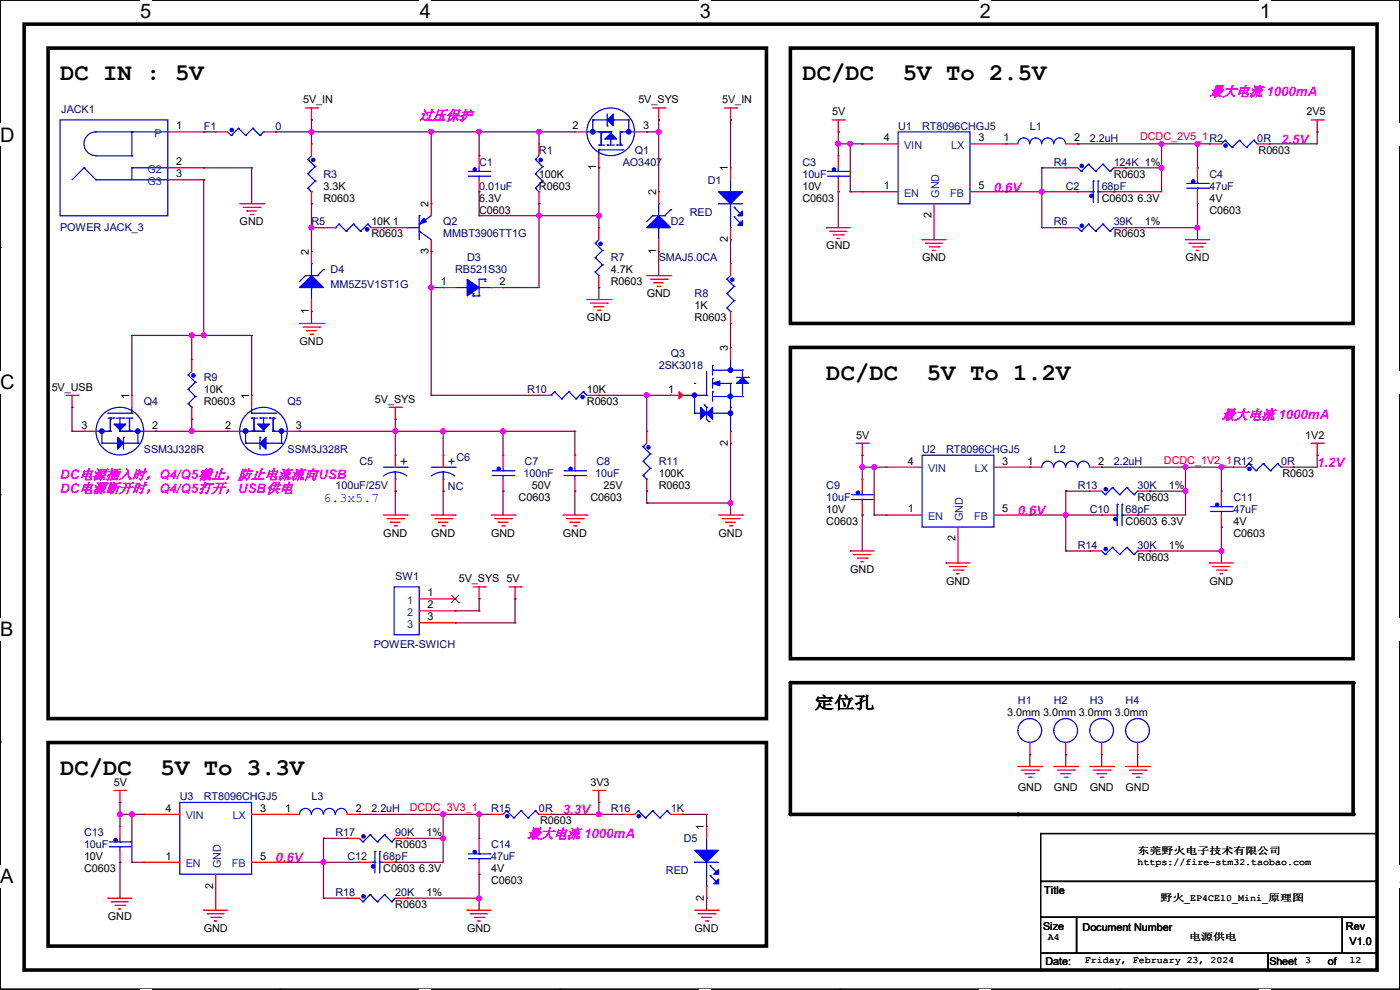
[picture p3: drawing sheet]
<svg xmlns="http://www.w3.org/2000/svg" width="297mm" height="210mm" viewBox="0 0 297 210" stroke-linecap="round" stroke-linejoin="round" font-family="sans-serif">
<path d="M0 0h297v209.8h-297z" fill="none" stroke="#000" stroke-width=".25"/>
<g fill="#fff">
<path d="M29.7 0h2.4v4.8h-2.4z"/>
<path d="M29.7 209.8h2.4v.2h-2.4z"/>
</g>
<path d="M59.4 0h.1M59.4 209.8h.1" fill="none" stroke="#000" stroke-width=".25"/>
<g fill="#fff">
<path d="M89.1 0h2.3v4.8h-2.3z"/>
<path d="M89.1 209.8h2.3v.2h-2.3z"/>
</g>
<path d="M118.8 0h.1M118.8 209.8h.1" fill="none" stroke="#000" stroke-width=".25"/>
<g fill="#fff">
<path d="M148.5 0h2.3v4.8h-2.3z"/>
<path d="M148.5 209.8h2.3v.2h-2.3z"/>
</g>
<path d="M178.2 0h.1M178.2 209.8h.1" fill="none" stroke="#000" stroke-width=".25"/>
<g fill="#fff">
<path d="M207.9 0h2.3v4.8h-2.3z"/>
<path d="M207.9 209.8h2.3v.2h-2.3z"/>
</g>
<path d="M237.6 0h.1M237.6 209.8h.1" fill="none" stroke="#000" stroke-width=".25"/>
<g fill="#fff">
<path d="M267.3 0h2.3v4.8h-2.3z"/>
<path d="M267.3 209.8h2.3v.2h-2.3z"/>
<path d="M0 26.2h3.1v4.8h-3.1z"/>
<path d="M297 26.2v4.8z"/>
<path d="M0 78.7h3.1v4.7h-3.1z"/>
<path d="M297 78.7v4.7z"/>
</g>
<path d="M0 52.5h.1M297 52.5h.1" fill="none" stroke="#000" stroke-width=".25"/>
<g fill="#fff">
<path d="M0 131.1h2.9v4.8h-2.9z"/>
<path d="M297 131.1v4.8z"/>
</g>
<path d="M0 104.9h.1M297 104.9h.1" fill="none" stroke="#000" stroke-width=".25"/>
<g fill="#fff">
<path d="M0 183.6h2.9v4.7h-2.9z"/>
<path d="M296.9 183.6h.1v4.7h-.1z"/>
</g>
<path d="M0 157.4h.1M297 157.4h.1M220.8 176.8h71.3v10.2h-71.3zM220.8 187h71.3v7.6h-71.3zM220.8 194.6h7.6v7.6h-7.6zM228.4 194.6h56.4v7.6h-56.4zM284.8 194.6h7.3v7.6h-7.3zM220.8 202.2h48.2v3.6h-48.2zM269 202.2h23.1v3.6h-23.1z" fill="none" stroke="#000" stroke-width=".25"/>
<path d="M5.1 5.1h287v200.7h-287zM10.2 10.2h152.4v142.2h-152.4zM167.7 10.2h119.4v58.4h-119.4zM167.7 73.7h119.4v66h-119.4zM10.2 157.5h152.4v43.2h-152.4zM167.7 144.8h119.4v28h-119.4z" fill="none" stroke="#000" stroke-width=".76"/>
<g fill="#000">
<circle cx="167.7" cy="144.8" r=".38"/>
<circle cx="287.1" cy="144.8" r=".38"/>
<circle cx="167.7" cy="172.8" r=".38"/>
<circle cx="215.9" cy="172.8" r=".38"/>
<circle cx="287.1" cy="172.8" r=".38"/>
</g>
<g fill="none" stroke="#f00" stroke-width=".25">
<path d="M35.6 28h7.6M35.6 35.6h7.6M35.6 38.1h7.6M43.2 28h.1M43.2 35.6h.1M43.2 38.1h.1M45.8 28h.1M45.8 28h2.5M55.9 28h2.6M58.5 28h.1M64.8 22.9h2.6M66.1 25.4h.1"/>
<path d="M66.1 30.5h.1M66.1 22.9v2.5M66.1 30.5v2.6M67.4 22.9h.1M101.6 33.1h.1M101.6 33.1v2.5M101.6 38.1v2.6M114.3 30.5h.1M114.3 30.5v2.6M122 28h.1M122 28h2.5M127 35.6h.1"/>
<path d="M127 33.1v2.5M134.7 28h2.5M137.2 28h.1M138.5 22.9h2.5M139.7 25.4h.1M139.7 22.9v2.5M141 22.9h.1M153.7 22.9h2.6M155 25.4h.1M155 35.6h.1M155 22.9v2.5M155 35.6v2.5"/>
<path d="M156.3 22.9h.1M176.6 25.4h2.5M177.8 28h.1M177.8 33.1h.1M177.8 25.4v2.6M177.8 33.1v2.5M177.8 38.1v2.6M179.1 25.4h.1M182.9 30.5h.1M182.9 30.5h7.6M205.8 30.5h10.1M213.4 30.5h.1"/>
<path d="M226.1 35.6h.1M226.1 30.5h2.5M226.1 35.6h2.5M228.6 30.5h.1M236.3 35.6h2.5M238.8 35.6h.1M254 35.6h.1M254 35.6v2.5M256.6 30.5h.1M256.6 30.5h2.5M266.7 30.5h2.6M269.3 30.5h.1"/>
<path d="M278.2 25.4h2.5M279.4 28h.1M279.4 25.4v2.6M280.7 25.4h.1M50.8 43.2h5.1M51.6 44h3.6M52.4 44.7h.1M52.4 44.7h2M53.1 45.5h.5M53.6 45.5h.1M55.2 44h.1M55.9 43.2h.1"/>
<path d="M66.1 43.2h.1M66.1 53.4h.1M66.1 40.7v2.5M66.1 53.4v2.5M68.6 48.3h.1M68.6 48.3h2.6M78.8 48.3h2.5M81.3 48.3h.1M83.9 48.3h.1M83.9 48.3h2.5M91.5 43.2h.1M91.5 53.4h.1"/>
<path d="M91.5 43.2v2.6M91.5 50.8v2.6M101.6 40.7h.1M114.3 43.2h.1M114.3 40.7v2.5M127 48.3h.1M127 48.3v2.5M127 58.5v2.5M137.2 58.5h5.1M138 59.2h3.5M138.7 60h.1M138.7 60h2.1"/>
<path d="M139.7 53.4h.1M139.7 40.7h.1M139.7 40.7v2.5M139.7 50.8v2.6M141.5 59.2h.1M142.3 58.5h.1M155 50.8h.1M155 55.9h.1M155 48.3v2.5M155 55.9v2.6M175.3 48.3h.1M175.3 48.3h5.1"/>
<path d="M176.1 49.1h.1M176.1 49.1h3.5M176.8 49.8h2.1M177.6 50.6h.1M177.6 50.6h.5M177.8 40.7h.1M178.9 49.8h.1M182.9 40.7h.1M182.9 40.7h7.6M195.6 50.8h.1M195.6 50.8h5.1M196.4 51.6h.1"/>
<path d="M196.4 51.6h3.5M197.1 52.4h2.1M197.9 53.1h.1M197.9 53.1h.5M198.2 50.8h.1M198.2 43.2v7.6M199.2 52.4h.1M205.8 40.7h7.6M213.4 40.7h.1M226.1 48.3h.1M226.1 48.3h2.5M228.6 40.7h.1"/>
<path d="M228.6 40.7h2.6M233.7 40.7h2.6M236.3 40.7h.1M236.3 48.3h2.5M238.8 48.3h.1M251.5 50.8h.1M251.5 50.8h5.1M252.3 51.6h.1M252.3 51.6h3.5M253 52.4h2.1M253.8 53.1h.1M253.8 53.1h.5"/>
<path d="M254 43.2h.1M254 40.7v2.5M255.1 52.4h.1M40.7 76.2h.1M40.7 76.2v2.6M63.5 68.6h5.1M64.3 69.4h3.6M65.1 70.1h.1M65.1 70.1h2M65.8 70.9h.5M66.1 66.1h.1M66.1 63.5v2.6"/>
<path d="M66.3 70.9h.1M67.9 69.4h.1M68.6 68.6h.1M94 61h.1M94 61h2.6M104.2 61h2.5M106.7 61h.1M124.5 63.5h5.1M125.3 64.3h3.5M126 65.1h.1M126 65.1h2.1M126.8 65.8h.5"/>
<path d="M127 61h.1M127.3 65.8h.1M128.8 64.3h.1M129.6 63.5h.1M139.5 60.7h.5M140 60.7h.1M155 73.7h.1M155 68.6h.1M155 66.1v2.5M155 73.7v2.5M14 83.9h2.6M15.3 86.4h.1"/>
<path d="M15.3 83.9v2.5M16.6 83.9h.1M17.8 91.5h.1M17.8 91.5h2.6M28 83.9h.1M28 83.9v2.5M30.5 91.5h2.6M33.1 91.5h.1M40.7 88.9h.1M40.7 86.4v2.5M48.3 91.5h.1M48.3 91.5h2.5"/>
<path d="M53.4 83.9h.1M53.4 83.9v2.5M61 91.5h2.5M63.5 91.5h.1M82.6 86.4h2.5M83.9 88.9h.1M83.9 96.6h.1M83.9 86.4v2.5M83.9 96.6v2.5M85.1 86.4h.1M94 96.6h.1M94 96.6v2.5"/>
<path d="M106.7 96.6h.1M106.7 96.6v2.5M114.3 83.9h.1M114.3 83.9h2.6M122 96.6h.1M122 96.6v2.5M124.5 83.9h2.5M127 83.9h.1M137.2 91.5h.1M137.2 91.5v2.5M142.3 83.9h.1M142.3 83.9h2.5"/>
<path d="M155 94h.1M155 91.5v2.5M181.7 94h2.5M182.9 96.6h.1M182.9 94v2.6M184.2 94h.1M188 99.1h.1M188 99.1h7.6M210.9 99.1h10.1M218.5 99.1h.1M231.2 99.1h2.5M233.7 99.1h.1"/>
<path d="M261.7 99.1h.1M261.7 99.1h2.5M271.8 99.1h2.6M274.4 99.1h.1M278.2 94h2.5M279.4 96.6h.1M279.4 94v2.6M280.7 94h.1M81.3 109.3h5.1M82.1 110h3.5M82.8 110.8h.1M82.8 110.8h2.1"/>
<path d="M83.6 111.5h.5M83.9 104.2h.1M83.9 101.6v2.6M84.1 111.5h.1M85.6 110h.1M86.4 109.3h.1M91.5 109.3h5.1M92.2 110h3.6M93 110.8h.1M93 110.8h2M93.8 111.5h.5M94 104.2h.1"/>
<path d="M94 101.6v2.6M94.3 111.5h.1M95.8 110h.1M96.6 109.3h.1M104.2 109.3h5.1M104.9 110h3.6M105.7 110.8h.1M105.7 110.8h2M106.5 111.5h.5M106.7 104.2h.1M106.7 101.6v2.6M107 111.5h.1"/>
<path d="M108.5 110h.1M109.3 109.3h.1M119.4 109.3h5.1M120.2 110h3.5M120.9 110.8h.1M120.9 110.8h2.1M121.7 111.5h.5M122 104.2h.1M122 101.6v2.6M122.2 111.5h.1M123.7 110h.1M124.5 109.3h.1"/>
<path d="M137.2 104.2h.1M137.2 101.6v2.6M152.4 109.3h5.1M153.2 110h3.6M154 110.8h.1M154 110.8h2M154.7 111.5h.5M155.2 111.5h.1M156.8 110h.1M157.5 109.3h.1M180.4 116.9h.1M180.4 116.9h5.1"/>
<path d="M181.1 117.6h.1M181.1 117.6h3.6M181.9 118.4h2M182.7 119.2h.1M182.7 119.2h.5M182.9 101.6h.1M182.9 109.3h.1M182.9 101.6v2.6M182.9 106.7v2.6M183.9 118.4h.1M188 109.3h.1M188 109.3h7.6"/>
<path d="M200.7 119.4h.1M200.7 119.4h5.1M203.2 119.4h.1M203.2 111.8v7.6M210.9 109.3h7.6M218.5 109.3h.1M231.2 116.9h.1M231.2 104.2h.1M231.2 116.9h2.5M231.2 104.2h2.5M233.7 109.3h.1M233.7 109.3h2.6"/>
<path d="M238.8 109.3h2.5M241.3 109.3h.1M241.3 116.9h2.6M241.3 104.2h2.6M243.9 116.9h.1M243.9 104.2h.1M256.6 119.4h.1M256.6 119.4h5.1M259.1 104.2h.1M259.1 111.8h.1M259.1 104.2v2.5M259.1 109.3v2.5"/>
<path d="M88.9 127h7.7M88.9 129.6h7.7M88.9 132.1h7.7M96.6 127h.1M96.6 129.6h.1M96.6 132.1h.1M100.4 124.5h2.5M101.6 127h.1M101.6 124.5v2.5M102.9 124.5h.1M108 124.5h2.5M109.3 127h.1"/>
<path d="M109.3 124.5v2.5M110.5 124.5h.1M201.5 120.2h.1M201.5 120.2h3.5M202.2 120.9h2.1M203 121.7h.1M203 121.7h.5M204.3 120.9h.1M257.3 120.2h.1M257.3 120.2h3.6M258.1 120.9h2M258.9 121.7h.1"/>
<path d="M258.9 121.7h.5M260.1 120.9h.1M218.5 157.5v2.6M226.1 157.5v2.6M233.7 157.5v2.6M241.3 157.5v2.6M24.2 167.7h2.5M25.4 170.2h.1M25.4 175.3h.1M25.4 167.7v2.5M25.4 175.3v2.5M26.7 167.7h.1"/>
<path d="M30.5 172.8h.1M30.5 172.8h7.6M53.4 172.8h10.1M61 172.8h.1M73.7 177.8h.1M73.7 172.8h2.5M73.7 177.8h2.5M76.2 172.8h.1M83.9 177.8h2.5M86.4 177.8h.1M101.6 177.8h.1M101.6 177.8v2.6"/>
<path d="M104.2 172.8h.1M104.2 172.8h2.5M114.3 172.8h2.6M116.9 172.8h.1M125.8 167.7h2.5M127 170.2h.1M127 167.7v2.5M128.3 167.7h.1M132.1 172.8h.1M132.1 172.8h2.6M142.3 172.8h2.5M144.8 172.8h.1"/>
<path d="M149.9 175.3h.1M149.9 175.3v2.5M215.9 162.6h5.1M216.7 163.4h3.6M217.5 164.1h.1M217.5 164.1h2M218.2 164.9h.5M218.5 160.1h.1M218.7 164.9h.1M220.3 163.4h.1M221 162.6h.1M223.6 162.6h5"/>
<path d="M224.3 163.4h3.6M225.1 164.1h.1M225.1 164.1h2M225.8 164.9h.6M226.1 160.1h.1M226.4 164.9h.1M227.9 163.4h.1M228.6 162.6h.1M231.2 162.6h5.1M231.9 163.4h3.6M232.7 164.1h.1M232.7 164.1h2"/>
<path d="M233.5 164.9h.5M233.7 160.1h.1M234 164.9h.1M235.5 163.4h.1M236.3 162.6h.1M238.8 162.6h5.1M239.6 163.4h3.5M240.3 164.1h.1M240.3 164.1h2.1M241.1 164.9h.5M241.3 160.1h.1M241.6 164.9h.1"/>
<path d="M243.1 163.4h.1M243.9 162.6h.1M22.9 190.5h.1M22.9 190.5h5.1M23.7 191.3h.1M23.7 191.3h3.5M24.4 192.1h2.1M25.2 192.8h.1M25.2 192.8h.5M25.4 182.9h.1M25.4 180.4v2.5M26.5 192.1h.1"/>
<path d="M30.5 182.9h.1M30.5 182.9h7.6M43.2 193.1h.1M43.2 193.1h5.1M44 193.8h.1M44 193.8h3.5M44.7 194.6h2.1M45.5 195.4h.1M45.5 195.4h.5M45.8 193.1h.1M45.8 185.5v7.6M46.8 194.6h.1"/>
<path d="M53.4 182.9h7.6M61 182.9h.1M73.7 190.5h.1M73.7 190.5h2.5M76.2 182.9h.1M76.2 182.9h2.6M81.3 182.9h2.6M83.9 182.9h.1M83.9 190.5h2.5M86.4 190.5h.1M99.1 193.1h.1M99.1 193.1h5.1"/>
<path d="M99.9 193.8h.1M99.9 193.8h3.5M100.6 194.6h2.1M101.4 195.4h.1M101.4 195.4h.5M101.6 185.5h.1M101.6 182.9v2.6M102.7 194.6h.1M147.4 193.1h5M148.1 193.8h3.6M148.9 194.6h.1M148.9 194.6h2"/>
<path d="M149.6 195.4h.6M149.9 190.5h.1M149.9 188v2.5M150.2 195.4h.1M151.7 193.8h.1M152.4 193.1h.1"/>
</g>
<g fill="none" stroke="#00f" stroke-width=".25">
<path d="M12.7 25.4h22.9v20.4h-22.9zM17.8 35.6h.1M17.8 35.6l-2.5 2.5M17.8 35.6l2.6 2.5M20.4 38.1h.1M20.4 38.1h15.2M28 33.1h.1M28 28h.1M28 35.6h.1M28 28v5.1M28 35.6v2.5M28 35.6h7.6"/>
<path d="M35.6 38.1h.1M35.6 28h-15.2a2.52 2.52 0 0 0-2.6 2.5 2.52 2.52 0 0 0 2.6 2.5l7.6 .1M35.6 28h.1M35.6 35.6h.1M48.3 28l.8 .7M49.1 28.7h.1M50.6 27.2h.1M50.6 27.2l-1.5 1.5M50.6 27.2l1.5 1.5M52.1 28.7h.1M53.6 27.2h.1M53.6 27.2l-1.5 1.5"/>
<path d="M53.6 27.2l1.6 1.5M55.2 28.7h.1M55.9 28h.1M55.9 28l-.7 .7M65.3 33.8h.1M65.3 36.9h.1M65.3 39.9h.1M65.3 33.8l1.5 1.5M65.3 36.9l1.5 1.5M65.3 39.9l.8 .8M66.1 33.1l-.8 .7M66.8 35.3h.1"/>
<path d="M66.8 38.4h.1M66.8 35.3l-1.5 1.6M66.8 38.4l-1.5 1.5M99.4 37.4h4.5M99.4 36.4h4.5M101.6 37.4h.1M101.6 36.4h.1M101.6 35.6v.8M101.6 37.4v.7M103.9 37.4h.1M103.9 36.4h.1M113.6 33.8h.1"/>
<path d="M113.6 36.9h.1M113.6 39.9h.1M113.6 33.8l1.5 1.5M113.6 36.9l1.5 1.5M113.6 39.9l.7 .8M114.3 33.1l-.7 .7M115.1 35.3h.1M115.1 38.4h.1M115.1 35.3l-1.5 1.6M115.1 38.4l-1.5 1.5M124.5 28h.1M124.5 28h5.1"/>
<path d="M125.8 25.4h.1M125.8 25.4h3M125.8 25.4v2.6M127 28h.1M127 30.8h.1M127 31.8h.1M127 30.8h1.3M127 31.8v1.3M127 31.8h5.1M127.6 28.2h.1M127.6 28h.1M127.6 28v2.8"/>
<path d="M128.8 30.8h.1M128.8 26.7h.1M128.8 30.8h1.5M128.8 24.2v2.5M129.6 28h.1M129.6 28v2.8M130.1 25.4h.1M130.1 25.4h3.3M130.9 30.8h.1M130.9 30.8h1.2M131.6 28h.1M131.6 30.5h.1"/>
<path d="M131.6 30.8h.1M131.6 28h3.1M131.6 28v2.8M132.1 31.8h.1M133.4 25.4h.1M133.4 25.4v2.6M155 38.1v2.6M175.6 37.4h4.5M175.6 36.4h4.5M177.8 37.4h.1M177.8 36.4h.1M177.8 35.6v.8"/>
<path d="M177.8 37.4v.7M180.1 37.4h.1M180.1 36.4h.1M190.5 28h15.3v15.2h-15.3zM215.9 30.5a1.25 1.25 0 0 1 1.3-1.2 1.25 1.25 0 0 1 1.2 1.2 1.27 1.27 0 0 1 1.3-1.2 1.27 1.27 0 0 1 1.3 1.2M221 30.5a1.25 1.25 0 0 1 1.3-1.2 1.25 1.25 0 0 1 1.2 1.2M223.6 30.5a1.25 1.25 0 0 1 1.2-1.2 1.25 1.25 0 0 1 1.3 1.2M228.6 35.6l.8 .8M229.4 36.4h.1M230.9 34.8h.1M230.9 34.8l-1.5 1.6M230.9 34.8l1.6 1.6"/>
<path d="M231.9 38.4h.1M231.9 38.4v4.6M232.5 36.4h.1M233 38.4h.1M233 38.4v4.6M234 34.8h.1M234 34.8l-1.5 1.6M234 34.8l1.5 1.6M235.5 36.4h.1M236.3 35.6h.1M236.3 35.6l-.8 .8M251.8 39.9h4.5"/>
<path d="M251.8 38.9h4.5M254 39.9h.1M254 38.9h.1M254 38.1v.8M254 39.9v.8M256.3 39.9h.1M256.3 38.9h.1M259.9 29.8h.1M259.9 29.8l-.8 .7M259.9 29.8l1.5 1.5M261.4 31.3h.1M262.9 29.8h.1"/>
<path d="M262.9 29.8l-1.5 1.5M262.9 29.8l1.6 1.5M264.5 31.3h.1M266 29.8h.1M266 29.8l-1.5 1.5M266 29.8l.7 .7M266.7 30.5h.1M64.8 58.5h.1M64.8 58.5h2.6M64.8 58.5l-1.3 1.2M66.1 40.7h.1M66.1 55.9h.1"/>
<path d="M66.1 55.9v2.6M67.4 58.5h.1M68.6 57.2h.1M68.6 57.2l-1.2 1.3M71.2 48.3h.1M71.9 47.5h.1M71.9 47.5l1.5 1.6M71.9 47.5l-.7 .8M73.4 49.1h.1M75 47.5h.1M75 47.5l1.5 1.6M75 47.5l-1.6 1.6"/>
<path d="M76.5 49.1h.1M78 47.5h.1M78 47.5l.8 .8M78 47.5l-1.5 1.6M86.4 48.3h.1M86.4 48.3h2.5M88.9 49.1h.1M88.9 47.5h.1M88.9 45.8h.1M88.9 49.1l2.6 1.7M88.9 45.8v5M91.5 45.8l-2.6 1.7"/>
<path d="M102.9 59.2h.1M102.9 59.7h.1M102.9 59.2h-1.3v3.6M102.9 59.2v.5M114.3 40.7h.1M126.3 51.6h.1M126.3 54.7h.1M126.3 57.7h.1M126.3 51.6l1.5 1.5M126.3 54.7l1.5 1.5M126.3 57.7l.7 .8M127 58.5h.1"/>
<path d="M127 50.8l-.7 .8M127.8 53.1h.1M127.8 56.2h.1M127.8 53.1l-1.5 1.6M127.8 56.2l-1.5 1.5M138.5 45.8h.1M138.5 45.8h2.5M138.5 45.8l-1.3 1.2M139.7 48.3h.1M139.7 43.2h.1M139.7 43.2v2.6M139.7 48.3v2.5"/>
<path d="M141 45.8h.1M142.3 44.5h.1M142.3 44.5l-1.3 1.3M152.4 43.2h.1M152.4 43.2h5.1M154.2 59.2h.1M154.2 59.2l1.5 1.5M155 40.7h.1M155 48.3h.1M155 43.2v5.1M155 58.5l-.8 .7M155.7 44h.1"/>
<path d="M155.7 46h.1M155.7 44l1.3 1.3M155.7 46l1.3 1.3M228.6 48.3l.8 .8M229.4 49.1h.1M230.9 47.5h.1M230.9 47.5l-1.5 1.6M230.9 47.5l1.6 1.6M231.2 40.7h.7M231.9 40.7h.1M232.5 49.1h.1M233 40.7h.1"/>
<path d="M233 40.7h.7M234 47.5h.1M234 47.5l-1.5 1.6M234 47.5l1.5 1.6M235.5 49.1h.1M236.3 48.3h.1M236.3 48.3l-.8 .8M39.9 79.5h.1M39.9 79.5l1.5 1.6M40.7 78.8l-.8 .7M66.1 61h.1M66.1 61v2.5"/>
<path d="M96.6 61h2.5M99.1 61h.1M100.4 62.8h.1M100.4 62.3h.1M100.4 62.8h1.2M100.4 62.3v.5M101.6 62.8h.1M101.6 61h2.6M104.2 61h.1M149.9 78.8v5.1M151.2 77.5h.1M151.2 78.5h.1"/>
<path d="M151.2 77.5v2M151.2 78.5h6.3M154.2 62.3h.1M154.2 65.3h.1M154.2 62.3l1.5 1.5M154.2 65.3l.8 .8M155 78.5h.1M155 66.1h.1M155 76.2v2.3M155.7 60.7h.1M155.7 63.8h.1M155.7 60.7l-1.5 1.6"/>
<path d="M155.7 63.8l-1.5 1.5M157.5 78.5h.1M157.5 78.5v1.6M20.4 91.5h3M21.6 94h.1M21.6 94h3.3M21.6 91.5v2.5M22.9 87.7h.1M22.9 88.7h1.3M22.9 87.7h5.1M23.4 91.5h.1M23.4 88.9h.1"/>
<path d="M23.4 88.7h.1M23.4 88.7v2.8M24.2 88.7h.1M24.7 88.7h1.5M24.9 94h.1M25.4 91.5h.1M25.4 91.5h5.1M25.4 88.7v2.8M26.2 88.7h.1M26.2 92.8h.1M26.2 94h3.1M26.2 92.8v2.5"/>
<path d="M26.7 88.7h1.3M27.5 91.2h.1M27.5 91.5h.1M27.5 88.7v2.8M28 91.5h.1M28 88.7h.1M28 87.7h.1M28 86.4v1.3M29.3 94h.1M29.3 91.5v2.5M30.5 91.5h.1M39.9 82.6h.1"/>
<path d="M39.9 85.6h.1M39.9 82.6l1.5 1.5M39.9 85.6l.8 .8M40.7 86.4h.1M41.4 81.1h.1M41.4 84.1h.1M41.4 84.1l-1.5 1.5M41.4 81.1l-1.5 1.5M50.8 91.5h.1M50.8 91.5h5.1M52.1 94h.1M52.1 94h3.1"/>
<path d="M52.1 91.5v2.5M53.4 91.5h.1M53.4 88.7h.1M53.4 87.7h.1M53.4 88.7h1.3M53.4 86.4v1.3M53.4 87.7h5.1M53.9 91.2h.1M53.9 91.5h.1M53.9 88.7v2.8M55.2 88.7h.1M55.2 92.8h.1"/>
<path d="M55.2 88.7h1.5M55.2 92.8v2.5M55.9 91.5h.1M55.9 88.7v2.8M56.4 94h.1M56.4 94h3.3M57.2 88.7h.1M57.2 88.7h1.3M58 91.5h.1M58 88.9h.1M58 88.7h.1M58 91.5h3"/>
<path d="M58 88.7v2.8M58.5 87.7h.1M59.7 94h.1M59.7 91.5v2.5M81.3 99.1h5.1M86.4 99.1h.1M91.5 99.1h5.1M96.6 99.1h.1M104.4 99.9h4.6M106.7 99.9h.1M106.7 99.1v.8M109 99.9h.1"/>
<path d="M116.9 83.9h.1M117.6 83.1h.1M117.6 83.1l1.6 1.5M117.6 83.1l-.7 .8M119.2 84.6h.1M119.7 99.9h4.5M120.7 83.1h.1M120.7 83.1l1.5 1.5M120.7 83.1l-1.5 1.5M122 99.9h.1M122 99.1v.8M122.2 84.6h.1"/>
<path d="M123.7 83.1h.1M123.7 83.1l.8 .8M123.7 83.1l-1.5 1.5M124.2 99.9h.1M136.4 94.8h.1M136.4 97.8h.1M136.4 94.8l1.6 1.5M136.4 97.8l1.6 1.6M137.2 94l-.8 .8M138 96.3h.1M138 99.4h.1M138 96.3l-1.6 1.5"/>
<path d="M138 99.4l-1.6 1.5M144.8 83.9h5.1M147.4 81.3h.1M147.4 87.7h.1M147.4 83.9h.1M147.4 87.7h7.6M147.4 83.9v3.8M149.4 85.9h.1M149.4 85.9l.5 .5M149.9 83.9h.1M149.9 86.4h.1M149.9 86.4v2.5l.5 .6"/>
<path d="M150.4 89.5h.1M151.2 83.1h.1M151.2 80.3h.1M151.2 80.3v2M151.2 83.1v2M151.2 84.1h6.3M152.4 81.3h2.6M155 81.3h.1M155 86.4h.1M155 87.7h.1M155 91.5h.1M155 81.3v10.2"/>
<path d="M156.3 80.1h2.5M157.5 84.1h.1M157.5 81.3h.1M157.5 81.3v2.8M158.8 80.1h.1M195.6 96.6h15.3v15.2h-15.3zM223.5 99.1a1.25 1.25 0 0 0-1.2-1.3 1.25 1.25 0 0 0-1.3 1.3M226.1 99.1a1.25 1.25 0 0 0-1.3-1.3 1.25 1.25 0 0 0-1.2 1.3M228.6 99.1a1.25 1.25 0 0 0-1.2-1.3 1.25 1.25 0 0 0-1.3 1.3M231.1 99.1a1.25 1.25 0 0 0-1.2-1.3 1.25 1.25 0 0 0-1.3 1.3M265 98.3h.1M265 98.3l-.8 .8"/>
<path d="M265 98.3l1.5 1.6M266.5 99.9h.1M268 98.3h.1M268 98.3l-1.5 1.6M268 98.3l1.5 1.6M269.5 99.9h.1M271.1 98.3h.1M271.1 98.3l-1.6 1.6M271.1 98.3l.7 .8M271.8 99.1h.1M83.9 101.6h.1M83.9 100.1l1.5 .3 .9 .6"/>
<path d="M83.9 100.1l-1.1 .2-1.4 .7M83.9 100.1v1.5M94 101.6h.1M94 100.1l1.6 .3 .9 .6M94 100.1l-1 .2-1.5 .7M94 100.1v1.5M104.4 100.9h4.6M106.7 100.9h.1M106.7 100.9v.7M109 100.9h.1M119.7 100.9h4.5M122 100.9h.1"/>
<path d="M122 100.9v.7M124.2 100.9h.1M136.4 100.9h.1M136.4 100.9l.8 .7M137.2 101.6h.1M180.6 106h4.6M180.6 104.9h4.6M182.9 106h.1M182.9 104.9h.1M182.9 104.2v.7M182.9 106v.7M185.2 106h.1"/>
<path d="M185.2 104.9h.1M233.7 116.9l.8 .7M233.7 104.2l.8 .7M234.5 117.6h.1M234.5 104.9h.1M236 116.1h.1M236 103.4h.1M236 116.1l-1.5 1.5M236 116.1l1.5 1.5M236 103.4l-1.5 1.5M236 103.4l1.5 1.5M236.3 109.3h.7"/>
<path d="M237 107h.1M237 109.3h.1M237 107v4.5M237.5 117.6h.1M237.5 104.9h.1M238 107h.1M238 109.3h.1M238 107v4.5M238 109.3h.8M239.1 116.1h.1M239.1 103.4h.1M239.1 116.1l-1.6 1.5"/>
<path d="M239.1 116.1l1.5 1.5M239.1 103.4l-1.6 1.5M239.1 103.4l1.5 1.5M240.6 117.6h.1M240.6 104.9h.1M241.3 116.9h.1M241.3 104.2h.1M241.3 116.9l-.7 .7M241.3 104.2l-.7 .7M256.8 108.5h4.6M256.8 107.5h4.6M259.1 108.5h.1"/>
<path d="M259.1 107.5h.1M259.1 106.7v.8M259.1 108.5v.8M261.4 108.5h.1M261.4 107.5h.1M83.6 124.5h5.3v10.2h-5.3zM23.2 179.6h4.5M23.2 178.6h4.5M25.4 179.6h.1M25.4 178.6h.1M25.4 177.8v.8M25.4 179.6v.8"/>
<path d="M27.7 179.6h.1M27.7 178.6h.1M38.1 170.2h15.3v15.3h-15.3zM63.5 172.8a1.25 1.25 0 0 1 1.3-1.3 1.25 1.25 0 0 1 1.2 1.3M66.1 172.8a1.25 1.25 0 0 1 1.2-1.3 1.25 1.25 0 0 1 1.3 1.3M68.6 172.8a1.25 1.25 0 0 1 1.3-1.3 1.25 1.25 0 0 1 1.2 1.3M71.2 172.8a1.25 1.25 0 0 1 1.2-1.3 1.25 1.25 0 0 1 1.3 1.3M76.2 177.8l.8 .8M77 178.6h.1M78.5 177.1h.1M78.5 177.1l-1.5 1.5M78.5 177.1l1.6 1.5"/>
<path d="M80.1 178.6h.1M81.6 177.1h.1M81.6 177.1l-1.5 1.5M81.6 177.1l1.5 1.5M83.1 178.6h.1M83.9 177.8h.1M83.9 177.8l-.8 .8M107.5 172h.1M107.5 172l-.8 .8M107.5 172l1.5 1.5M109 173.5h.1M110.5 172h.1"/>
<path d="M110.5 172l-1.5 1.5M110.5 172l1.6 1.5M112.1 173.5h.1M113.6 172h.1M113.6 172l-1.5 1.5M113.6 172l.7 .8M114.3 172.8h.1M135.4 172h.1M135.4 172l-.7 .8M135.4 172l1.5 1.5M136.9 173.5h.1M138.5 172h.1"/>
<path d="M138.5 172l-1.6 1.5M138.5 172l1.5 1.5M140 173.5h.1M141.5 172h.1M141.5 172l-1.5 1.5M141.5 172l.8 .8M142.3 172.8h.1M149.9 177.8v2.6M76.2 190.5l.8 .8M77 191.3h.1M78.5 189.8h.1M78.5 189.8l-1.5 1.5"/>
<path d="M78.5 189.8l1.6 1.5M78.8 182.9h.7M79.5 180.6h.1M79.5 182.9h.1M79.5 180.6v4.6M80.1 191.3h.1M80.6 180.6h.1M80.6 182.9h.1M80.6 180.6v4.6M80.6 182.9h.7M81.6 189.8h.1M81.6 189.8l-1.5 1.5"/>
<path d="M81.6 189.8l1.5 1.5M83.1 191.3h.1M83.9 190.5h.1M83.9 190.5l-.8 .8M99.4 182.2h4.5M99.4 181.1h4.5M101.6 182.2h.1M101.6 181.1h.1M101.6 180.4v.7M101.6 182.2v.7M103.9 182.2h.1M103.9 181.1h.1"/>
<path d="M147.4 182.9h.1M147.4 182.9h5M149.9 180.4h.1M149.9 188h.1M149.9 182.9v5.1M150.7 183.7h.1M150.7 185.7h.1M150.7 183.7l1.2 1.3M150.7 185.7l1.2 1.3"/>
<circle cx="129.6" cy="28" r="5.1"/>
<circle cx="25.4" cy="91.5" r="5.1"/>
<circle cx="55.9" cy="91.5" r="5.1"/>
<circle cx="218.5" cy="155" r="2.52"/>
<circle cx="226.1" cy="155" r="2.52"/>
<circle cx="233.7" cy="155" r="2.52"/>
<circle cx="241.3" cy="155" r="2.52"/>
</g>
<g fill="#00f" stroke="#00f" stroke-width=".25">
<path d="M55.2 94l1.2-1.2v2.5z"/>
<path d="M54.7 90h2.5l-1.3 1.2z"/>
<path d="M130.1 24.2v2.5l-1.3-1.3z"/>
<path d="M128.3 29.5l1.3-1.3 1.3 1.3z"/>
<path d="M24.9 92.8l1.3 1.2-1.3 1.3z"/>
<path d="M24.2 90h2.5l-1.3 1.2z"/>
<path d="M157.5 80.1l1.3 1.2h-2.5z"/>
<path d="M151.2 81.3l1.5-.5v1z"/>
<path d="M149.9 87.7l1.3-1.3v2.5z"/>
<path d="M148.6 86.4l1.3 1.3-1.3 1.2z"/>
<path d="M90 46.3l.5 .7-1.6 .5z"/>
<path d="M147.4 180.4h5l-2.5 2.5z"/>
<path d="M152.4 184.4v1.1h-1z"/>
<path d="M152.4 186.5v1h-1z"/>
<path d="M152.4 40.7h5.1l-2.5 2.5z"/>
<path d="M157.5 44.7v1.1h-1z"/>
<path d="M157.5 46.8v1h-1z"/>
<path d="M66.1 58.5l2.5 2.5h-5.1z"/>
<path d="M139.7 45.8l2.6 2.5h-5.1z"/>
<path d="M99.1 59.2l2.5 1.8-2.5 1.8z" fill-rule="evenodd"/>
<circle cx="253.1" cy="38.5" r=".36"/>
<circle cx="100.7" cy="180.7" r=".36"/>
<circle cx="105.8" cy="99.5" r=".36"/>
<circle cx="123.6" cy="84.2" r=".36"/>
<circle cx="52.1" cy="91.5" r=".49"/>
<circle cx="59.7" cy="91.5" r=".49"/>
<circle cx="135.5" cy="173.1" r=".36"/>
<circle cx="182" cy="104.5" r=".36"/>
<circle cx="125.8" cy="28" r=".49"/>
<circle cx="133.4" cy="28" r=".49"/>
<circle cx="29.2" cy="91.5" r=".49"/>
<circle cx="21.6" cy="91.5" r=".49"/>
<circle cx="229.5" cy="47.9" r=".36"/>
<circle cx="231.5" cy="41.6" r=".36"/>
<circle cx="66.4" cy="33.9" r=".36"/>
<circle cx="79.1" cy="183.8" r=".36"/>
<circle cx="155" cy="78.5" r=".49"/>
<circle cx="155" cy="84.1" r=".49"/>
<circle cx="147.3" cy="83.8" r=".49"/>
<circle cx="155" cy="87.7" r=".49"/>
<circle cx="24.5" cy="178.2" r=".36"/>
<circle cx="121.1" cy="99.5" r=".36"/>
<circle cx="77.9" cy="48.7" r=".36"/>
<circle cx="265.1" cy="99.5" r=".36"/>
<circle cx="258.2" cy="107.1" r=".36"/>
<circle cx="77.1" cy="177.4" r=".36"/>
<circle cx="234.6" cy="116.5" r=".36"/>
<circle cx="236.6" cy="110.1" r=".36"/>
<circle cx="49.2" cy="27.6" r=".36"/>
<circle cx="176.9" cy="36" r=".36"/>
<circle cx="229.5" cy="35.2" r=".36"/>
<circle cx="41" cy="79.7" r=".36"/>
<circle cx="260" cy="30.9" r=".36"/>
<circle cx="107.6" cy="173.1" r=".36"/>
<circle cx="137.6" cy="94.9" r=".36"/>
<circle cx="114.7" cy="33.9" r=".36"/>
<circle cx="155.3" cy="59.3" r=".36"/>
<circle cx="77.1" cy="190.1" r=".36"/>
<circle cx="234.6" cy="103.8" r=".36"/>
<circle cx="127.4" cy="51.7" r=".36"/>
<circle cx="100.7" cy="36" r=".36"/>
</g>
<path d="M144.1 83.1l.7 .8-.7 .7z" fill="#f00" stroke="#f00" stroke-width=".25"/>
<path d="M95.8 127.8h.1M95.8 126.3l1.6 1.5M97.3 126.3l-1.5 1.5M97.4 127.8h.1" fill="none" stroke="#804000" stroke-width=".21"/>
<g fill="none" stroke="#800040" stroke-width=".25">
<path d="M43.2 28h.1M43.2 35.6h.1M43.2 38.1h.1M43.2 35.6h10.2M43.2 28h2.6M43.2 38.1v33.1M53.4 35.6h.1M53.4 35.6v7.6M58.5 28h.1M58.5 28h63.5M66.1 25.4h.1M66.1 28h.1"/>
<path d="M66.1 25.4v5.1M91.5 28h.1M91.5 28v15.2M101.6 28h.1M101.6 28v5.1M114.3 28h.1M114.3 28v2.5M127 35.6h.1M127 35.6v12.7M137.2 28h.1M137.2 28h2.5M139.7 28h.1"/>
<path d="M139.7 25.4h.1M139.7 25.4v15.3M155 25.4h.1M155 25.4v10.2M177.8 28h.1M177.8 30.5h.1M177.8 30.5h5.1M177.8 28v5.1M180.4 30.5h.1M180.4 30.5v10.2M221 35.6h.1M221 35.6h5.1"/>
<path d="M221 35.6v12.7M228.6 30.5h.1M228.6 30.5h28M238.8 35.6h.1M238.8 35.6h7.6M246.4 30.5h.1M246.4 35.6h.1M246.4 30.5v10.2h-10.1M254 30.5h.1M254 30.5v5.1M269.3 30.5h.1M279.4 28h.1"/>
<path d="M279.4 28v2.5h-10.1M66.1 43.2h.1M66.1 48.3h.1M66.1 48.3h2.5M66.1 43.2v10.2M81.3 48.3h.1M81.3 48.3h2.6M91.5 53.4h.1M91.5 53.4v30.5M101.6 45.8h.1M101.6 40.7h.1M101.6 40.7v5.1"/>
<path d="M101.6 45.8h25.4M114.3 45.8h.1M114.3 43.2h.1M114.3 43.2v17.8h-7.6M127 45.8h.1M139.7 53.4h.1M139.7 53.4v5.1M155 50.8h.1M155 50.8v5.1M177.8 40.7h.1M177.8 40.7v7.6M180.4 40.7h.1"/>
<path d="M180.4 40.7h2.5M213.4 40.7h.1M213.4 40.7h15.2M221 48.3h.1M221 40.7h.1M221 48.3h5.1M236.3 40.7h.1M238.8 48.3h.1M238.8 48.3h15.2M254 48.3h.1M254 43.2h.1M254 43.2v7.6"/>
<path d="M28 71.2h.1M28 71.2v12.7M28 71.2h25.4M40.7 71.2h.1M40.7 71.2v5M43.2 71.2h.1M53.4 71.2h.1M53.4 71.2v12.7M66.1 66.1h.1M66.1 66.1v2.5M91.5 61h.1M91.5 61h2.5"/>
<path d="M106.7 61h.1M127 61h.1M127 61v2.5M155 68.6h.1M155 68.6v5.1M15.3 86.4h.1M15.3 91.5h.1M15.3 91.5h2.5M15.3 86.4v5.1M33.1 91.5h.1M33.1 91.5h15.2M40.7 88.9h.1"/>
<path d="M40.7 91.5h.1M40.7 88.9v2.6M63.5 91.5h58.5M83.9 88.9h.1M83.9 91.5h.1M83.9 88.9v7.7M91.5 83.9h.1M91.5 83.9h22.8M94 91.5h.1M94 91.5v5.1M106.7 91.5h.1M106.7 91.5v5.1"/>
<path d="M122 91.5h.1M122 91.5v5.1M127 83.9h.1M127 83.9h15.3M137.2 83.9h.1M137.2 83.9v7.6M155 94h.1M155 94v15.3M182.9 96.6h.1M182.9 99.1h.1M182.9 99.1h5.1M182.9 96.6v5"/>
<path d="M185.5 99.1h.1M185.5 99.1v10.2M233.7 99.1h.1M233.7 99.1h28M251.5 99.1h.1M251.5 99.1v10.2h-10.2M259.1 99.1h.1M259.1 99.1v5.1M274.4 99.1h.1M279.4 96.6h.1M279.4 96.6v2.5h-5M83.9 104.2h.1"/>
<path d="M83.9 104.2v5.1M94 104.2h.1M94 104.2v5.1M106.7 104.2h.1M106.7 104.2v5.1M122 104.2h.1M122 104.2v5.1M137.2 104.2h.1M137.2 106.7h.1M137.2 104.2v2.5M137.2 106.7h17.8M155 106.7h.1"/>
<path d="M182.9 109.3h.1M182.9 109.3v7.6M185.5 109.3h.1M185.5 109.3h2.5M218.5 109.3h.1M218.5 109.3h15.2M226.1 104.2h.1M226.1 116.9h.1M226.1 109.3h.1M226.1 104.2h5.1M226.1 104.2v12.7M226.1 116.9h5.1"/>
<path d="M241.3 109.3h.1M243.9 104.2h.1M243.9 116.9h.1M243.9 104.2h7.6M243.9 116.9h15.2M251.5 104.2h.1M259.1 116.9h.1M259.1 111.8h.1M259.1 111.8v7.6M96.6 129.6h5M96.6 132.1h12.7M101.6 129.6h.1"/>
<path d="M101.6 127h.1M101.6 127v2.6M109.3 132.1h.1M109.3 127h.1M109.3 127v5.1M25.4 170.2h.1M25.4 172.8h.1M25.4 172.8h5.1M25.4 170.2v5.1M28 172.8h.1M28 172.8v10.1M68.6 177.8h.1"/>
<path d="M68.6 177.8h5.1M68.6 177.8v12.7M76.2 172.8h.1M76.2 172.8h28M86.4 177.8h.1M86.4 177.8h7.6M94 172.8h.1M94 177.8h.1M94 172.8v10.1h-10.1M101.6 172.8h.1M101.6 172.8v5M116.9 172.8h.1"/>
<path d="M116.9 172.8h15.2M127 170.2h.1M127 172.8h.1M127 170.2v2.6M144.8 172.8h.1M144.8 172.8h5.1M149.9 172.8h.1M149.9 172.8v2.5M218.5 160.1h.1M218.5 160.1v2.5M226.1 160.1h.1M226.1 160.1v2.5"/>
<path d="M233.7 160.1h.1M233.7 160.1v2.5M241.3 160.1h.1M241.3 160.1v2.5M25.4 182.9h.1M25.4 182.9v7.6M28 182.9h.1M28 182.9h2.5M61 182.9h.1M61 182.9h15.2M68.6 190.5h.1M68.6 182.9h.1"/>
<path d="M68.6 190.5h5.1M83.9 182.9h.1M86.4 190.5h.1M86.4 190.5h15.2M101.6 190.5h.1M101.6 185.5h.1M101.6 185.5v7.6M149.9 190.5h.1M149.9 190.5v2.6"/>
</g>
<g fill="#f0f" stroke="#f0f" stroke-width=".25">
<circle cx="94" cy="172.7" r=".49"/>
<circle cx="94" cy="177.8" r=".49"/>
<circle cx="101.6" cy="190.5" r=".49"/>
<circle cx="101.6" cy="172.7" r=".49"/>
<circle cx="68.6" cy="182.9" r=".49"/>
<circle cx="25.4" cy="172.7" r=".49"/>
<circle cx="127" cy="172.7" r=".49"/>
<circle cx="28" cy="172.7" r=".49"/>
<circle cx="254" cy="48.3" r=".49"/>
<circle cx="246.4" cy="35.6" r=".49"/>
<circle cx="246.4" cy="30.5" r=".49"/>
<circle cx="254" cy="30.5" r=".49"/>
<circle cx="221" cy="40.7" r=".49"/>
<circle cx="177.8" cy="30.5" r=".49"/>
<circle cx="180.4" cy="30.5" r=".49"/>
<circle cx="185.4" cy="99.1" r=".49"/>
<circle cx="226.1" cy="109.2" r=".49"/>
<circle cx="251.5" cy="99.1" r=".49"/>
<circle cx="251.5" cy="104.2" r=".49"/>
<circle cx="259.1" cy="116.9" r=".49"/>
<circle cx="259.1" cy="99.1" r=".49"/>
<circle cx="182.9" cy="99.1" r=".49"/>
<circle cx="114.3" cy="28" r=".49"/>
<circle cx="101.6" cy="28" r=".49"/>
<circle cx="66.1" cy="48.3" r=".49"/>
<circle cx="91.5" cy="28" r=".49"/>
<circle cx="66.1" cy="28" r=".49"/>
<circle cx="127" cy="45.7" r=".49"/>
<circle cx="114.3" cy="45.7" r=".49"/>
<circle cx="139.7" cy="28" r=".49"/>
<circle cx="137.2" cy="83.8" r=".49"/>
<circle cx="155" cy="106.7" r=".49"/>
<circle cx="91.5" cy="61" r=".49"/>
<circle cx="94" cy="91.5" r=".49"/>
<circle cx="106.7" cy="91.5" r=".49"/>
<circle cx="83.8" cy="91.5" r=".49"/>
<circle cx="43.2" cy="71.1" r=".49"/>
<circle cx="40.7" cy="91.5" r=".49"/>
<circle cx="40.7" cy="71.1" r=".49"/>
</g>
<g font-size="5.1">
<text x="12.7" y="17">DC IN : 5V</text>
<text x="170.2" y="17">DC/DC</text>
<text x="191.6" y="17">5V To 2.5V</text>
<text x="175.3" y="80.5">DC/DC</text>
<text x="196.6" y="80.5">5V To 1.2V</text>
<text x="12.7" y="164.3">DC/DC</text>
<text x="34.1" y="164.3">5V To 3.3V</text>
</g>
<g font-size="4.2">
<text x="29.7" y="3.9">5</text>
<text x="89.1" y="3.9">4</text>
<text x="148.5" y="3.9">3</text>
<text x="207.9" y="3.9">2</text>
<text x="267.3" y="3.9">1</text>
<text x="0" y="30.1">D</text>
<text x="0" y="82.5">C</text>
<text x="0" y="135">B</text>
<text x="0" y="187.4">A</text>
<text x="297" y="187.4">A</text>
</g>
<text font-size="3.6" x="172.8" y="150.3">定位孔</text>
<g font-size="3" fill="#f0f">
<text x="256.6" y="20.4">最大电流 1000mA</text>
<text x="88.9" y="25.4">过压保护</text>
<text x="259.1" y="88.9">最大电流 1000mA</text>
<text x="111.8" y="177.8">最大电流 1000mA</text>
</g>
<g font-size="2.8" fill="#f0f">
<text x="271.8" y="30.5">2.5V</text>
<text x="210.9" y="40.7">0.6V</text>
<text x="12.7" y="101.6">DC电源插入时，Q4/Q5截止，防止电流流向USB</text>
<text x="279.4" y="99.1">1.2V</text>
<text x="12.7" y="104.5">DC电源断开时，Q4/Q5打开，USB供电</text>
<text x="215.9" y="109.3">0.6V</text>
<text x="119.4" y="172.8">3.3V</text>
<text x="58.5" y="182.9">0.6V</text>
</g>
<g font-size="2.8" fill="#00f">
<text x="84.9" y="98.8">+</text>
<text x="95" y="98.8">+</text>
<text x="68.6" y="106.4">6.3x5.7</text>
</g>
<g font-size="2.3" fill="#000080">
<text x="13" y="24">JACK1</text>
<text x="43.2" y="27.5">F1</text>
<text x="58.5" y="27.5">0</text>
<text x="190.5" y="27.5">U1</text>
<text x="195.6" y="27.5">RT8096CHGJ5</text>
<text x="218.5" y="27.5">L1</text>
<text x="101.6" y="35.1">C1</text>
<text x="114.3" y="32.6">R1</text>
<text x="132.1" y="35.1">AO3407</text>
<text x="134.7" y="32.6">Q1</text>
<text x="170.2" y="35.1">C3</text>
<text x="223.6" y="35.1">R4</text>
<text x="231.2" y="30.1">2.2uH</text>
<text x="236.3" y="35.1">124K 1%</text>
<text x="266.7" y="30.1">0R</text>
<text x="68.6" y="37.7">R3</text>
<text x="101.6" y="40.2">0.01uF</text>
<text x="150.2" y="38.9">D1</text>
<text x="170.2" y="37.7">10uF</text>
<text x="226.1" y="40.2">C2</text>
<text x="233.7" y="40.2">68pF</text>
<text x="256.6" y="37.7">C4</text>
<text x="256.6" y="40.2">47uF</text>
<text x="66.1" y="47.8">R5</text>
<text x="94" y="47.8">Q2</text>
<text x="142.3" y="47.8">D2</text>
<text x="146.3" y="45.8">RED</text>
<text x="223.6" y="47.8">R6</text>
<text x="236.3" y="47.8">39K</text>
<text x="12.7" y="49.1">POWER JACK_3</text>
<text x="94" y="50.4">MMBT3906TT1G</text>
<text x="70.1" y="58">D4</text>
<text x="96.6" y="58">RB521S30</text>
<text x="99.1" y="55.5">D3</text>
<text x="129.6" y="55.5">R7</text>
<text x="139.7" y="55.5">SMAJ5.0CA</text>
<text x="70.1" y="61">MM5Z5V1ST1G</text>
<text x="147.4" y="63.1">R8</text>
<text x="142.3" y="75.8">Q3</text>
<text x="43.2" y="80.9">R9</text>
<text x="111.8" y="83.4">R10</text>
<text x="139.7" y="78.3">2SK3018</text>
<text x="30.5" y="85.9">Q4</text>
<text x="61" y="85.9">Q5</text>
<text x="30.5" y="96.1">SSM3J328R</text>
<text x="61" y="96.1">SSM3J328R</text>
<text x="76.2" y="98.6">C5</text>
<text x="96.8" y="97.9">C6</text>
<text x="111" y="101.2">100nF</text>
<text x="111.3" y="98.6">C7</text>
<text x="126.3" y="101.2">10uF</text>
<text x="126.5" y="98.6">C8</text>
<text x="139.7" y="98.6">R11</text>
<text x="195.6" y="96.1">U2</text>
<text x="200.7" y="96.1">RT8096CHGJ5</text>
<text x="223.6" y="96.1">L2</text>
<text x="236.3" y="98.6">2.2uH</text>
<text x="271.8" y="98.6">0R</text>
<text x="71.2" y="103.7">100uF/25V</text>
<text x="95" y="104">NC</text>
<text x="175.3" y="103.7">C9</text>
<text x="175.3" y="106.3">10uF</text>
<text x="228.6" y="103.7">R13</text>
<text x="241.4" y="103.7">30K</text>
<text x="261.7" y="106.3">C11</text>
<text x="231.2" y="108.8">C10</text>
<text x="238.8" y="108.8">68pF</text>
<text x="261.7" y="108.8">47uF</text>
<text x="228.6" y="116.4">R14</text>
<text x="241.4" y="116.4">30K</text>
<text x="83.9" y="123">SW1</text>
<text x="79.3" y="137.5">POWER-SWICH</text>
<text x="215.9" y="149.4">H1</text>
<text x="223.6" y="149.4">H2</text>
<text x="231.2" y="149.4">H3</text>
<text x="238.8" y="149.4">H4</text>
<text x="38.1" y="169.8">U3</text>
<text x="43.2" y="169.8">RT8096CHGJ5</text>
<text x="66.1" y="169.8">L3</text>
<text x="78.8" y="172.3">2.2uH</text>
<text x="104.2" y="172.3">R15</text>
<text x="114.3" y="172.3">0R</text>
<text x="129.6" y="172.3">R16</text>
<text x="142.3" y="172.3">1K</text>
<text x="17.8" y="177.4">C13</text>
<text x="17.8" y="179.9">10uF</text>
<text x="71.2" y="177.4">R17</text>
<text x="83.9" y="177.4">90K</text>
<text x="104.2" y="179.9">C14</text>
<text x="145.1" y="178.6">D5</text>
<text x="73.7" y="182.5">C12</text>
<text x="81.3" y="182.5">68pF</text>
<text x="104.2" y="182.5">47uF</text>
<text x="141.3" y="185.5">RED</text>
<text x="71.2" y="190.1">R18</text>
<text x="83.9" y="190.1">20K</text>
</g>
<g font-size="2.3">
<text x="64.3" y="21.9">5V_IN</text>
<text x="135.4" y="21.9">5V_SYS</text>
<text x="153.2" y="21.9">5V_IN</text>
<text x="37.4" y="27.4">1</text>
<text x="121.5" y="27.4">2</text>
<text x="136.4" y="27.4">3</text>
<text x="176.6" y="24.5">5V</text>
<text x="187.5" y="30">4</text>
<text x="207.6" y="30">3</text>
<text x="212.9" y="30">1</text>
<text x="227.9" y="30">2</text>
<text x="277.2" y="24.5">2V5</text>
<text x="37.4" y="35.1">2</text>
<text x="267" y="32.6">R0603</text>
<text x="37.4" y="37.6">3</text>
<text x="68.6" y="40.2">3.3K</text>
<text x="114.3" y="37.7">100K</text>
<text x="114.3" y="40.2">R0603</text>
<text x="126.5" y="36.1" transform="rotate(-90 126.5 36.1)">1</text>
<text x="139.2" y="41.4" transform="rotate(-90 139.2 41.4)">2</text>
<text x="154.4" y="36.4" transform="rotate(-90 154.4 36.4)">1</text>
<text x="170.2" y="40.2">10V</text>
<text x="187.5" y="40.1">1</text>
<text x="207.6" y="40.1">5</text>
<text x="236.3" y="37.7">R0603</text>
<text x="50.8" y="47.8">GND</text>
<text x="68.6" y="42.8">R0603</text>
<text x="78.8" y="47.8">10K 1</text>
<text x="90.9" y="44" transform="rotate(-90 90.9 44)">2</text>
<text x="101.6" y="45.3">C0603</text>
<text x="101.6" y="42.8">6.3V</text>
<text x="170.2" y="42.8">C0603</text>
<text x="197.6" y="46.3" transform="rotate(-90 197.6 46.3)">2</text>
<text x="233.7" y="42.8">C0603 6.3V</text>
<text x="242.9" y="47.8">1%</text>
<text x="256.6" y="42.8">4V</text>
<text x="256.6" y="45.3">C0603</text>
<text x="78.8" y="50.4">R0603</text>
<text x="90.9" y="53.9" transform="rotate(-90 90.9 53.9)">3</text>
<text x="139.2" y="53.9" transform="rotate(-90 139.2 53.9)">1</text>
<text x="154.4" y="51.4" transform="rotate(-90 154.4 51.4)">2</text>
<text x="175.3" y="52.9">GND</text>
<text x="236.3" y="50.4">R0603</text>
<text x="65.5" y="54.1" transform="rotate(-90 65.5 54.1)">2</text>
<text x="129.6" y="58">4.7K</text>
<text x="195.6" y="55.5">GND</text>
<text x="251.5" y="55.5">GND</text>
<text x="93.5" y="60.5">1</text>
<text x="106" y="60.5">2</text>
<text x="129.6" y="60.5">R0603</text>
<text x="137.2" y="63.1">GND</text>
<text x="147.4" y="65.6">1K</text>
<text x="65.5" y="66.6" transform="rotate(-90 65.5 66.6)">1</text>
<text x="124.5" y="68.2">GND</text>
<text x="147.4" y="68.2">R0603</text>
<text x="63.5" y="73.2">GND</text>
<text x="154.4" y="74.5" transform="rotate(-90 154.4 74.5)">3</text>
<text x="11" y="82.9">5V_USB</text>
<text x="43.2" y="83.4">10K</text>
<text x="124.5" y="83.4">10K</text>
<text x="141.8" y="83.3">1</text>
<text x="27.4" y="84.6" transform="rotate(-90 27.4 84.6)">1</text>
<text x="43.2" y="85.9">R0603</text>
<text x="52.8" y="84.6" transform="rotate(-90 52.8 84.6)">1</text>
<text x="79.5" y="85.4">5V_SYS</text>
<text x="124.5" y="85.9">R0603</text>
<text x="17.3" y="90.9">3</text>
<text x="32.3" y="90.9">2</text>
<text x="47.8" y="90.9">2</text>
<text x="62.8" y="90.9">3</text>
<text x="154.4" y="94.5" transform="rotate(-90 154.4 94.5)">2</text>
<text x="181.7" y="93">5V</text>
<text x="276.9" y="93">1V2</text>
<text x="139.7" y="101.2">100K</text>
<text x="192.6" y="98.6">4</text>
<text x="212.6" y="98.6">3</text>
<text x="218" y="98.6">1</text>
<text x="233" y="98.6">2</text>
<text x="272.1" y="101.2">R0603</text>
<text x="110" y="106.3">C0603</text>
<text x="112.8" y="103.7">50V</text>
<text x="125.3" y="106.3">C0603</text>
<text x="128.1" y="103.7">25V</text>
<text x="139.7" y="103.7">R0603</text>
<text x="241.3" y="106.3">R0603</text>
<text x="247.9" y="103.7">1%</text>
<text x="81.3" y="113.9">GND</text>
<text x="91.5" y="113.9">GND</text>
<text x="104.2" y="113.9">GND</text>
<text x="119.4" y="113.9">GND</text>
<text x="152.4" y="113.9">GND</text>
<text x="175.3" y="108.8">10V</text>
<text x="175.3" y="111.3">C0603</text>
<text x="192.6" y="108.7">1</text>
<text x="212.6" y="108.7">5</text>
<text x="238.8" y="111.3">C0603 6.3V</text>
<text x="261.7" y="111.3">4V</text>
<text x="261.7" y="113.9">C0603</text>
<text x="202.7" y="114.9" transform="rotate(-90 202.7 114.9)">2</text>
<text x="241.3" y="119">R0603</text>
<text x="247.9" y="116.4">1%</text>
<text x="97.3" y="123.5">5V_SYS 5V</text>
<text x="180.4" y="121.5">GND</text>
<text x="200.7" y="124">GND</text>
<text x="256.6" y="124">GND</text>
<text x="90.7" y="126.5">1</text>
<text x="90.7" y="129">2</text>
<text x="90.7" y="131.6">3</text>
<text x="213.7" y="152">3.0mm 3.0mm 3.0mm 3.0mm</text>
<text x="24.2" y="166.7">5V</text>
<text x="125.3" y="166.7">3V3</text>
<text x="215.9" y="167.7">GND</text>
<text x="223.6" y="167.7">GND</text>
<text x="231.2" y="167.7">GND</text>
<text x="238.8" y="167.7">GND</text>
<text x="35.1" y="172.2">4</text>
<text x="55.2" y="172.2">3</text>
<text x="60.5" y="172.2">1</text>
<text x="75.5" y="172.2">2</text>
<text x="83.9" y="179.9">R0603</text>
<text x="90.5" y="177.4">1%</text>
<text x="114.6" y="174.8">R0603</text>
<text x="149.4" y="176.1" transform="rotate(-90 149.4 176.1)">1</text>
<text x="17.8" y="182.5">10V</text>
<text x="17.8" y="185">C0603</text>
<text x="35.1" y="182.4">1</text>
<text x="55.2" y="182.4">5</text>
<text x="81.3" y="185">C0603 6.3V</text>
<text x="104.2" y="185">4V</text>
<text x="45.2" y="188.5" transform="rotate(-90 45.2 188.5)">2</text>
<text x="90.5" y="190.1">1%</text>
<text x="104.2" y="187.5">C0603</text>
<text x="149.4" y="191.1" transform="rotate(-90 149.4 191.1)">2</text>
<text x="221.5" y="189.6">Title</text>
<text x="22.9" y="195.2">GND</text>
<text x="43.2" y="197.7">GND</text>
<text x="83.9" y="192.6">R0603</text>
<text x="99.1" y="197.7">GND</text>
<text x="147.4" y="197.7">GND</text>
<text x="221.3" y="197.2">Size</text>
<text x="229.7" y="197.4">Document Number</text>
<text x="285.5" y="197.2">Rev</text>
<text x="286.3" y="200.5">V1.0</text>
<text x="221.8" y="204.8">Date:</text>
<text x="269.3" y="204.8">Sheet</text>
<text x="281.7" y="204.8">of</text>
</g>
<g font-size="2.3" fill="#004080">
<text x="32.8" y="29">P</text>
<text x="191.8" y="31.6">VIN</text>
<text x="201.8" y="31.6">LX</text>
<text x="31.3" y="36.7">G2</text>
<text x="31.3" y="39.2">G3</text>
<text x="191.8" y="41.7">EN</text>
<text x="199.2" y="42" transform="rotate(-90 199.2 42)">GND</text>
<text x="201.6" y="41.7">FB</text>
<text x="196.9" y="100.2">VIN</text>
<text x="206.8" y="100.2">LX</text>
<text x="196.9" y="110.3">EN</text>
<text x="204.3" y="110.5" transform="rotate(-90 204.3 110.5)">GND</text>
<text x="206.7" y="110.3">FB</text>
<text x="86.4" y="128.1">1</text>
<text x="86.4" y="130.6">2</text>
<text x="86.4" y="133.2">3</text>
<text x="39.4" y="173.8">VIN</text>
<text x="49.4" y="173.8">LX</text>
<text x="39.4" y="184">EN</text>
<text x="46.8" y="184.2" transform="rotate(-90 46.8 184.2)">GND</text>
<text x="49.2" y="184">FB</text>
</g>
<g font-size="2.3" fill="#f00">
<text x="241.9" y="29.8">DCDC_2V5_1R2</text>
<text x="246.9" y="98.4">DCDC_1V2_1R12</text>
<text x="86.9" y="172">DCDC_3V3_1</text>
</g>
<g font-size="2">
<text x="241.3" y="181.2">东莞野火电子技术有限公司</text>
<text x="241.3" y="183.5">https://fire-stm32.taobao.com</text>
<text x="246.2" y="191.1">野火_EP4CE10_Mini_原理图</text>
<text x="222.3" y="199.5">A4</text>
<text x="252.3" y="199.5">电源供电</text>
<text x="230.2" y="204.3">Friday, February 23, 2024</text>
<text x="276.9" y="204.3">3</text>
<text x="286.3" y="204.3">12</text>
</g>
</svg>
